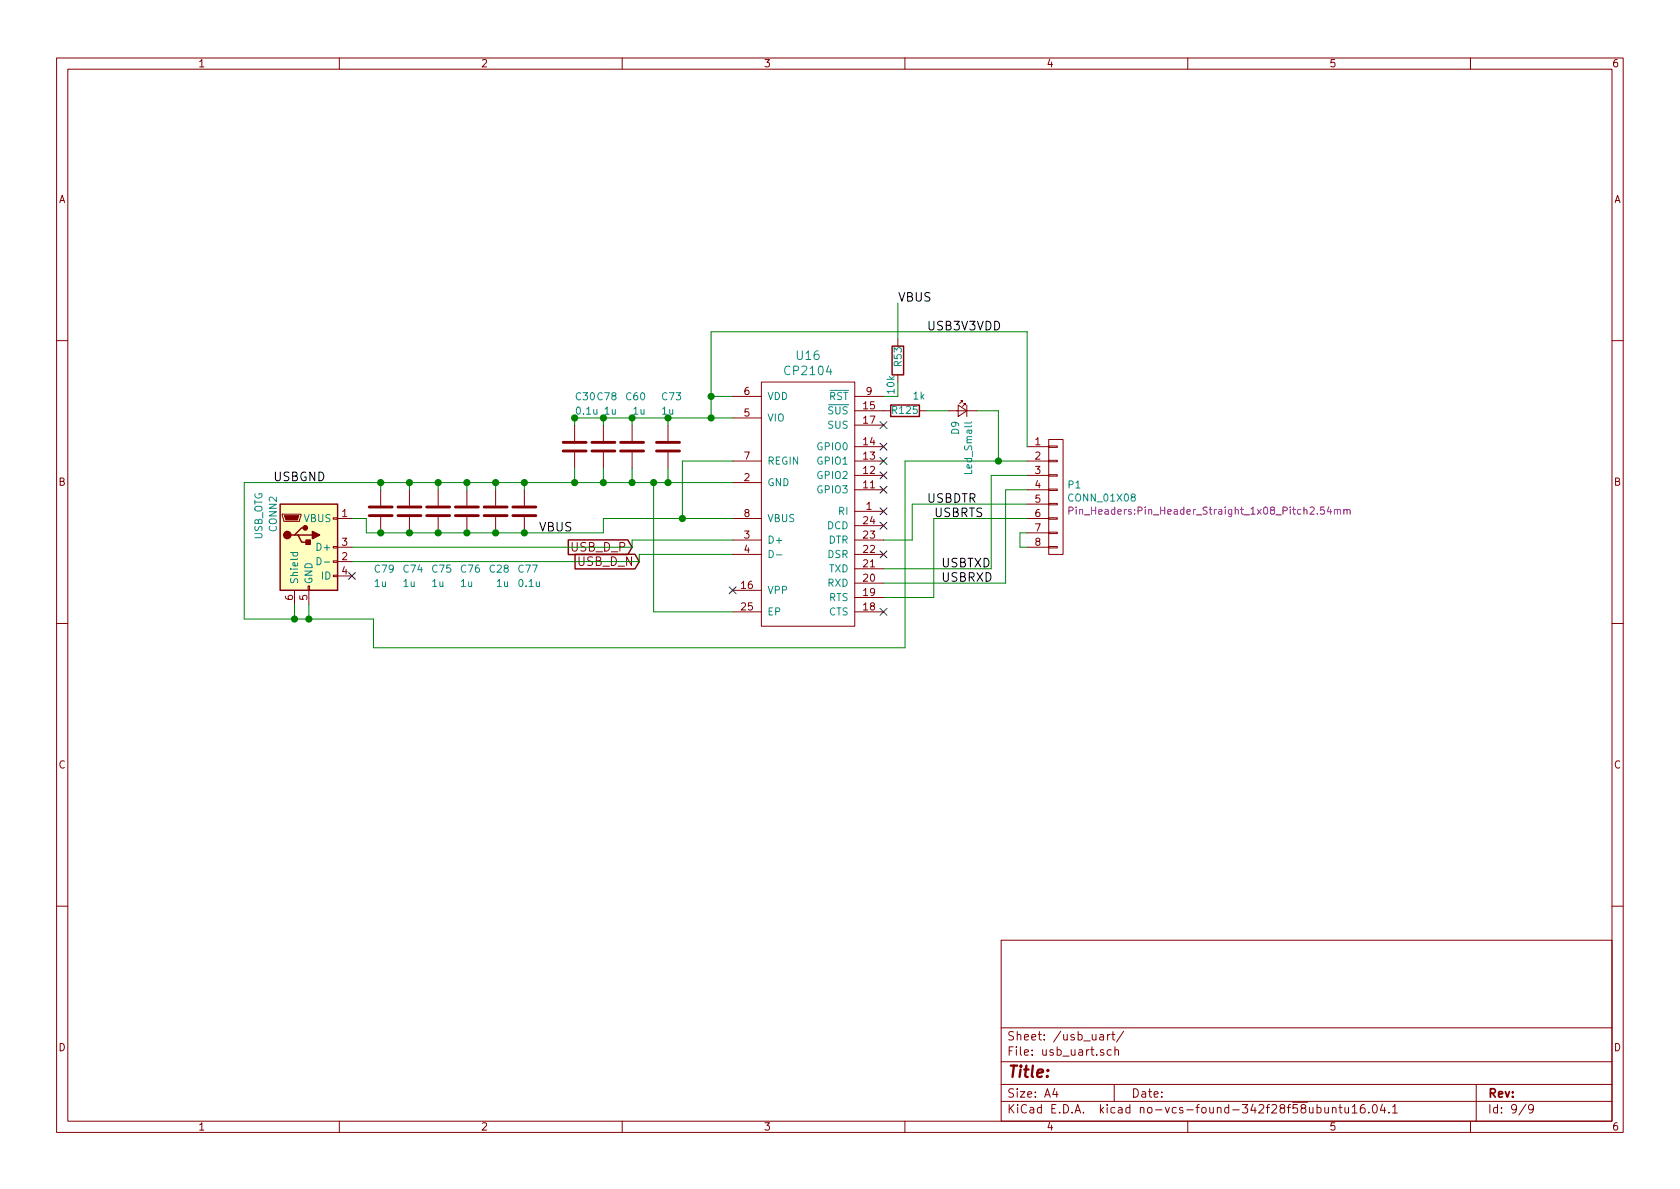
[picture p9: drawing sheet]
<svg xmlns="http://www.w3.org/2000/svg" width="297mm" height="210mm" viewBox="0 0 297 210" stroke-linecap="round" stroke-linejoin="round" font-family="sans-serif">
<g fill="none" stroke="#840000" stroke-width=".18">
<path d="M10 10.3h277v189.9h-277zM12 12.2h273v186.1h-273zM60 10.3v1.9M110 10.3v1.9M160 10.3v1.9M210 10.3v1.9M260 10.3v1.9M158.7 59.9v1.3M10 60.2h2M101.6 75.2v2.8M106.7 75.2v2.8M111.8 75.2v2.8"/>
<path d="M118.1 75.2v2.8M129.5 73.9h5.1M129.5 70.1h5.1M134.6 67.6h16.5v43.1h-16.5zM151.1 70.1h5.1M151.1 79h5.1M151.1 72.6h6.4M151.1 75.2h5.1M162.6 72.6h1.2M167.6 72.6h5.1M169.4 71.6l1.5 1-1.5 1.1zM170.2 71.1v-.2h-.3h.3l-.5 .5"/>
<path d="M170.7 71.6v-.2h-.3h.3l-.5 .5M170.9 71.6v2.1M181.6 79h3.8M185.4 77.7h2.6v20.3h-2.6zM185.4 78.9h1.5v.2h-1.5zM285 60.2h2M49.9 90.9h3.3v.3l-.2 1h-2.8zM58.9 99.2h.8v.2h-.8zM58.9 96.6h.8v.3h-.8zM58.9 91.6h.8v.2h-.8zM59.7 91.7h2.5M59.7 99.3h2.5"/>
<path d="M59.7 96.8h2.5M67.3 86.6v2.8M67.3 91.4v2.8M72.4 86.6v2.8M72.4 91.4v2.8M77.5 86.6v2.8M77.5 91.4v2.8M82.5 86.6v2.8M82.5 91.4v2.8M87.6 86.6v2.8M87.6 91.4v2.8M92.7 86.6v2.8"/>
<path d="M92.7 91.4v2.8M101.6 80v2.8M106.7 80v2.8M111.8 80v2.8M118.1 80v2.8M129.5 91.7h5.1M129.5 85.3h5.1M129.5 95.5h5.1M129.5 98h5.1M129.5 81.5h5.1M151.1 90.4h5.1M151.1 95.5h5.1"/>
<path d="M151.1 98h5.1M151.1 81.5h5.1M151.1 86.6h5.1M151.1 84.1h5.1M151.1 93h5.1M181.6 91.7h3.8M181.6 96.8h3.8M181.6 81.5h3.8M181.6 86.6h3.8M181.6 84.1h3.8M181.6 89.1h3.8M181.6 94.2h3.8"/>
<path d="M185.4 96.6h1.5v.3h-1.5zM185.4 94.1h1.5v.3h-1.5zM185.4 91.6h1.5v.2h-1.5zM185.4 89h1.5v.3h-1.5zM185.4 86.5h1.5v.2h-1.5zM185.4 83.9h1.5v.3h-1.5zM185.4 81.4h1.5v.3h-1.5zM10 110.3h2M52.1 104.4v2.5M54.5 103.6h.2v.8h-.2zM54.6 104.4v2.5M58.9 101.7h.8v.3h-.8z"/>
<path d="M59.7 101.8h2.5M129.5 108.2h5.1M129.5 104.4h5.1M151.1 103.1h5.1M151.1 100.6h5.1M151.1 108.2h5.1M151.1 105.7h5.1M285 110.3h2M10 160.2h2M177 166.3h108v32h-108zM285 160.2h2M60 198.3v1.9"/>
<path d="M110 198.3v1.9M160 198.3v1.9M177 194.8h108M177 191.8h108M177 187.8h108M177 181.8h108M186.5 192.5l-.4 1h1M186.8 193v1M194.5 183h.5l.1 .9M195.1 185.7l-.3-.1-.2 .2v.2l.5 .2v.3h-.5M195.1 183.3l-.5 .1a.29 .29 0 0 0-.2 .2 .29 .29 0 0 0 .2 .3l.5-.1M195.8 182.9v1"/>
<path d="M196.3 182.9l-.5 .3M196.5 185.7l-.4-.1-.3 .3v.6l.3 .1 .4-.1M196.5 182.9h.6M196.8 182.4v1.3l.3 .2M197 191.8v3M197.1 185.7l.2-.1 .4 .1 .1 .9M197.1 185.1v1.5M198.7 182.3l-1.3 2M210 198.3v1.9M232.9 195.9l.4-.1 .3 .3-.1 .6-.2 .1-.4-.1M232.9 195.3v1.5M234.2 195.8l.1 .9 .3 .1 .3-.1"/>
<path d="M234.9 195.8v1M235.6 196l.2-.2 .3 .1 .1 .9M235.6 195.8v1M236.7 195.8h.6M236.9 195.3v1.3l.4 .2M237.8 195.8v.8a.37 .37 0 0 0 .6 .1M238.4 195.8v1M239.1 195.8l.4-.5v1.5M239.1 196.8h.8M241.2 195.3a.59 .59 0 0 0-.7 .7v.5l.1 .2 .5 .1 .2-.1 .1-.5-.2-.2-.4-.1-.3 .3M242 196.7v.1M242.8 195.5l.2-.2a.8 .8 0 0 1 .5 .8 .8 .8 0 0 1-.5 .7l-.2-.1-.2-.4z"/>
<path d="M244.4 195.2l-.3 1.1h.9M244.8 195.8v1M245.6 196.7v.1M246.2 195.8l.4-.5v1.5M246.2 196.8h.9M260 198.3v1.9M261 191.8v6.5M269.8 195.2l-1.2 2M271.1 196l-.3 .3-.4-.1-.1-.2v-.4l.1-.2 .4-.1 .2 .2a1.19 1.19 0 0 1-.2 1.2l-.4 .1"/>
</g>
<path d="M49.5 89.1h10.2v15.3h-10.2z" fill="#ffffc2" stroke="#ffffc2" stroke-width=".18"/>
<path d="M157.5 71.6h5.1v2.1h-5.1zM157.7 61.2h2.1v5.1h-2.1zM49.5 89.1h10.2v15.3h-10.2zM52.1 94.6h.6l.6 1.3h1.3M52.7 94.6h2.5M54 93.3h-.7l-1.2 1.3h-.7M100.5 95.5h10.5l.8 1.3-.8 1.3h-10.5zM101.7 98h10.6l.7 1.3-.7 1.3h-10.6z" fill="none" stroke="#840000" stroke-width=".25"/>
<g fill="#840000" stroke="#840000" stroke-width=".25">
<path d="M54.1 95.5h.8v.8h-.8z"/>
<path d="M55.2 94l1.3 .6-1.3 .6z"/>
<circle cx="50.8" cy="94.6" r=".63"/>
<circle cx="54" cy="93.3" r=".38"/>
</g>
<path d="M50.3 91.2h2.5l-.2 .7h-2.1z" fill="#840000" stroke="#840000" stroke-width=".18"/>
<path d="M171.8 74.6l-.2 .2h-1.1M51.4 97.7h1.2M51.8 97.7v.4l.2 .2 .6-.1v-.5M56.1 98.6a.64 .64 0 0 1 .7 .6 .64 .64 0 0 1-.7 .7zM57.3 99.4h1M136 97.3a.64 .64 0 0 1 .7 .7 .64 .64 0 0 1-.7 .6zM137.3 98.1h1" fill="none" stroke="#008484" stroke-width=".18"/>
<g fill="none" stroke="#840000" stroke-width=".51">
<path d="M99.6 79.8h4M99.6 78.2h4M104.6 79.8h4.1M104.6 78.2h4.1M109.7 79.8h4.1M109.7 78.2h4.1M116.1 79.8h4M116.1 78.2h4M65.3 91.2h4M65.3 89.7h4M70.4 91.2h4M70.4 89.7h4"/>
<path d="M75.4 91.2h4.1M75.4 89.7h4.1M80.5 91.2h4.1M80.5 89.7h4.1M85.6 91.2h4.1M85.6 89.7h4.1M90.7 91.2h4M90.7 89.7h4"/>
</g>
<g fill="#008400" stroke="#008400" stroke-width=".25">
<circle cx="111.8" cy="73.9" r=".51"/>
<circle cx="111.8" cy="85.3" r=".51"/>
<circle cx="120.7" cy="91.7" r=".51"/>
<circle cx="125.7" cy="73.9" r=".51"/>
<circle cx="125.7" cy="70.1" r=".51"/>
<circle cx="115.6" cy="85.3" r=".51"/>
<circle cx="118.1" cy="73.9" r=".51"/>
<circle cx="118.1" cy="85.3" r=".51"/>
<circle cx="72.4" cy="85.3" r=".51"/>
<circle cx="77.5" cy="85.3" r=".51"/>
<circle cx="82.6" cy="85.3" r=".51"/>
<circle cx="87.6" cy="85.3" r=".51"/>
<circle cx="92.7" cy="85.3" r=".51"/>
<circle cx="92.7" cy="94.2" r=".51"/>
<circle cx="87.6" cy="94.2" r=".51"/>
<circle cx="82.6" cy="94.2" r=".51"/>
<circle cx="77.5" cy="94.2" r=".51"/>
<circle cx="72.4" cy="94.2" r=".51"/>
<circle cx="106.7" cy="73.9" r=".51"/>
<circle cx="106.7" cy="85.3" r=".51"/>
<circle cx="101.6" cy="73.9" r=".51"/>
<circle cx="101.6" cy="85.3" r=".51"/>
<circle cx="52.1" cy="109.5" r=".51"/>
<circle cx="54.6" cy="109.5" r=".51"/>
<circle cx="176.5" cy="81.5" r=".51"/>
<circle cx="67.3" cy="94.2" r=".51"/>
<circle cx="67.3" cy="85.3" r=".51"/>
</g>
<g fill="none" stroke="#008400" stroke-width=".18">
<path d="M158.7 53.6v6.3M106.7 73.9v1.3M111.8 73.9v1.3M118.1 73.9v1.3M125.7 70.1h3.8M125.7 73.9v-15.2h55.9v20.3M129.5 73.9h-27.9v1.3M158.7 67.6v2.5h-2.5M163.8 72.6h3.8M172.7 72.6h3.8v8.9M62.2 91.7h2.6v2.5h41.9v-2.5h22.8M67.3 85.3v1.3"/>
<path d="M72.4 85.3v1.3M77.5 85.3v1.3M82.5 85.3v1.3M87.6 85.3v1.3M92.7 85.3v1.3M101.6 82.8v2.5M106.7 82.8v2.5M111.8 82.8v2.5M115.6 85.3v22.9h13.9M118.1 82.8v2.5M129.5 95.5h-17.7v1.3h-49.6M129.5 98h-16.5v1.3h-50.8"/>
<path d="M129.5 81.5h-8.9v10.2M181.6 86.6h-3.8v16.5h-21.6M181.6 84.1h-6.3v16.5h-19.1M181.6 91.7h-16.5v14h-8.9M181.6 89.1h-20.3v6.4h-5.1M181.6 94.2h-1.3v2.6h1.3M181.6 81.5h-21.6v33h-94v-5h-22.8v-24.2h86.3M52.1 106.9v2.6M54.6 106.9v2.6"/>
</g>
<g fill="none" stroke="#000084" stroke-width=".18">
<path d="M155.6 78.4l1.2 1.2M155.6 74.6l1.2 1.2M156.8 78.4l-1.2 1.2M156.8 74.6l-1.2 1.2M155.6 97.4l1.2 1.2M155.6 92.3l1.2 1.3M155.6 89.8l1.2 1.2M155.6 86l1.2 1.2M155.6 83.5l1.2 1.2M155.6 80.9l1.2 1.2M156.8 97.4l-1.2 1.2M156.8 92.3l-1.2 1.3"/>
<path d="M156.8 89.8l-1.2 1.2M156.8 86l-1.2 1.2M156.8 83.5l-1.2 1.2M156.8 80.9l-1.2 1.2M61.6 101.2l1.2 1.3M62.8 101.2l-1.2 1.3M128.9 103.8l1.2 1.2M130.1 103.8l-1.2 1.2M155.6 107.6l1.2 1.2M156.8 107.6l-1.2 1.2"/>
</g>
<path d="M189 90.3h.6l.1-.2v-.3l-.2-.1h-.5v1.2M190.3 89.7v.1M190.3 90.1v.8M234.9 89.6l-.2 .9h.8M235.3 90.1v.8M235.9 90.2l.2-.1h.3l.1 .8M235.9 90.1v.8M236.5 90.3l.2-.2h.3v.8M237.6 90.2l.2-.1h.3l.1 .8M237.6 90.1v.8M238.2 90.3l.2-.2h.3v.8" fill="none" stroke="#840084" stroke-width=".18"/>
<text font-size="2.8" fill="#840000" x="178" y="190.5">Title:</text>
<g font-size="2.1">
<text x="158.7" y="53.3">VBUS</text>
<text x="163.8" y="58.4">USB3V3VDD</text>
<text x="48.3" y="85.1">USBGND</text>
<text x="163.8" y="88.9">USBDTR</text>
<text x="95.2" y="94">VBUS</text>
<text x="165.1" y="91.4">USBRTS</text>
<text x="166.4" y="100.3">USBTXD</text>
<text x="166.4" y="102.9">USBRXD</text>
</g>
<g font-size="2.1" fill="#008484">
<text x="140.9" y="63.6">U16</text>
<text x="139" y="66.3">CP2104</text>
</g>
<g font-size="2.1" fill="#840000">
<text x="101.1" y="97.5">USB_D_P</text>
<text x="102.2" y="100.1">USB_D_N</text>
<text x="178" y="184">Sheet: /usb_uart/</text>
<text x="178" y="186.7">File: usb_uart.sch</text>
<text x="178" y="196.9">KiCad E.D.A. kicad no-vcs-found-342f28f58ubuntu16.04.1</text>
<text x="178" y="194.1">Size: A4</text>
<text x="200" y="194.1">Date:</text>
<text x="263" y="194.1">Rev:</text>
<text x="263" y="196.9">Id: 9/9</text>
</g>
<g font-size="1.8" fill="#840000">
<text x="35" y="11.9">1</text>
<text x="85" y="11.9">2</text>
<text x="135" y="11.9">3</text>
<text x="185" y="11.9">4</text>
<text x="235" y="11.9">5</text>
<text x="285" y="11.9">6</text>
<text x="10.4" y="35.9">A</text>
<text x="285.4" y="35.9">A</text>
<text x="131.6" y="69.8">6</text>
<text x="153.2" y="69.8">9</text>
<text x="131.6" y="73.7">5</text>
<text x="152.7" y="72.4">15</text>
<text x="152.7" y="74.9">17</text>
<text x="131.6" y="81.3">7</text>
<text x="152.7" y="83.8">12</text>
<text x="152.7" y="81.3">13</text>
<text x="152.7" y="78.7">14</text>
<text x="183" y="78.7">1</text>
<text x="183" y="81.3">2</text>
<text x="183" y="83.8">3</text>
<text x="10.4" y="85.9">B</text>
<text x="131.6" y="85.1">2</text>
<text x="152.7" y="86.4">11</text>
<text x="183" y="86.4">4</text>
<text x="183" y="88.9">5</text>
<text x="285.4" y="85.9">B</text>
<text x="60.5" y="91.4">1</text>
<text x="131.6" y="95.2">3</text>
<text x="131.6" y="91.4">8</text>
<text x="152.7" y="95.2">23</text>
<text x="152.7" y="92.7">24</text>
<text x="153.2" y="90.2">1</text>
<text x="183" y="91.4">6</text>
<text x="183" y="94">7</text>
<text x="60.5" y="99.1">2</text>
<text x="60.5" y="96.5">3</text>
<text x="60.5" y="101.6">4</text>
<text x="131.6" y="97.8">4</text>
<text x="152.7" y="100.3">21</text>
<text x="152.7" y="97.8">22</text>
<text x="183" y="96.5">8</text>
<text x="51.8" y="106.1" transform="rotate(-90 51.8 106.1)">6</text>
<text x="54.4" y="106.1" transform="rotate(-90 54.4 106.1)">5</text>
<text x="131.1" y="107.9">25</text>
<text x="131.1" y="104.1">16</text>
<text x="152.7" y="102.9">20</text>
<text x="152.7" y="107.9">18</text>
<text x="152.7" y="105.4">19</text>
<text x="10.4" y="135.9">C</text>
<text x="285.4" y="135.9">C</text>
<text x="10.4" y="185.9">D</text>
<text x="285.4" y="185.9">D</text>
<text x="35" y="199.9">1</text>
<text x="85" y="199.9">2</text>
<text x="135" y="199.9">3</text>
<text x="185" y="199.9">4</text>
<text x="235" y="199.9">5</text>
<text x="285" y="199.9">6</text>
</g>
<g font-size="1.8" fill="#008484">
<text x="159.4" y="64.7" transform="rotate(-90 159.4 64.7)">R53</text>
<text x="101.9" y="70.8">C30 C78</text>
<text x="110.8" y="70.8">C60</text>
<text x="117.1" y="70.8">C73</text>
<text x="135.6" y="70.7">VDD</text>
<text x="146.6" y="70.7">RST</text>
<text x="158.2" y="69.6" transform="rotate(-90 158.2 69.6)">10k</text>
<text x="161.5" y="70.7">1k</text>
<text x="102" y="73.3">0.1u</text>
<text x="106.9" y="73.3">1u</text>
<text x="112" y="73.3">1u</text>
<text x="117.1" y="73.3">1u</text>
<text x="135.6" y="74.5">VIO</text>
<text x="146.5" y="73.3">SUS</text>
<text x="146.5" y="75.8">SUS</text>
<text x="157.9" y="73.2">R125</text>
<text x="169.6" y="76.8" transform="rotate(-90 169.6 76.8)">D9</text>
<text x="135.6" y="82.2">REGIN</text>
<text x="144.7" y="82.2">GPIO1</text>
<text x="144.7" y="79.6">GPIO0</text>
<text x="171.9" y="83.7" transform="rotate(-90 171.9 83.7)">Led_Small</text>
<text x="135.6" y="86">GND</text>
<text x="144.7" y="87.2">GPIO3</text>
<text x="144.7" y="84.7">GPIO2</text>
<text x="188.9" y="86.4">P1</text>
<text x="189.2" y="88.7">CONN_01X08</text>
<text x="46.4" y="95.5" transform="rotate(-90 46.4 95.5)">USB_OTG</text>
<text x="48.9" y="94" transform="rotate(-90 48.9 94)">CONN2</text>
<text x="53.8" y="92.3">VBUS</text>
<text x="135.6" y="92.3">VBUS</text>
<text x="146.3" y="93.6">DCD</text>
<text x="148.3" y="91.1">RI</text>
<text x="56.4" y="97.4">D+</text>
<text x="66.3" y="101.3">C79</text>
<text x="71.4" y="101.3">C74</text>
<text x="76.5" y="101.3">C75</text>
<text x="81.6" y="101.3">C76</text>
<text x="86.6" y="101.3">C28</text>
<text x="91.7" y="101.3">C77</text>
<text x="135.6" y="96.1">D+</text>
<text x="146.4" y="98.7">DSR</text>
<text x="146.5" y="96.1">DTR</text>
<text x="146.6" y="101.2">TXD</text>
<text x="52.7" y="103.4" transform="rotate(-90 52.7 103.4)">Shield</text>
<text x="55.2" y="103.4" transform="rotate(-90 55.2 103.4)">GND</text>
<text x="56.9" y="102.5">ID</text>
<text x="66.3" y="103.8">1u</text>
<text x="71.3" y="103.8">1u</text>
<text x="76.4" y="103.8">1u</text>
<text x="81.5" y="103.8">1u</text>
<text x="87.9" y="103.8">1u</text>
<text x="91.8" y="103.8">0.1u</text>
<text x="135.6" y="105">VPP</text>
<text x="146.4" y="103.8">RXD</text>
<text x="146.6" y="106.3">RTS</text>
<text x="135.6" y="108.8">EP</text>
<text x="146.6" y="108.8">CTS</text>
</g>
<text font-size="1.8" fill="#840084" x="191.1" y="91">Pin_Headers:Pin_Header_Straight_1x08_Pitch2.54mm</text>
</svg>
